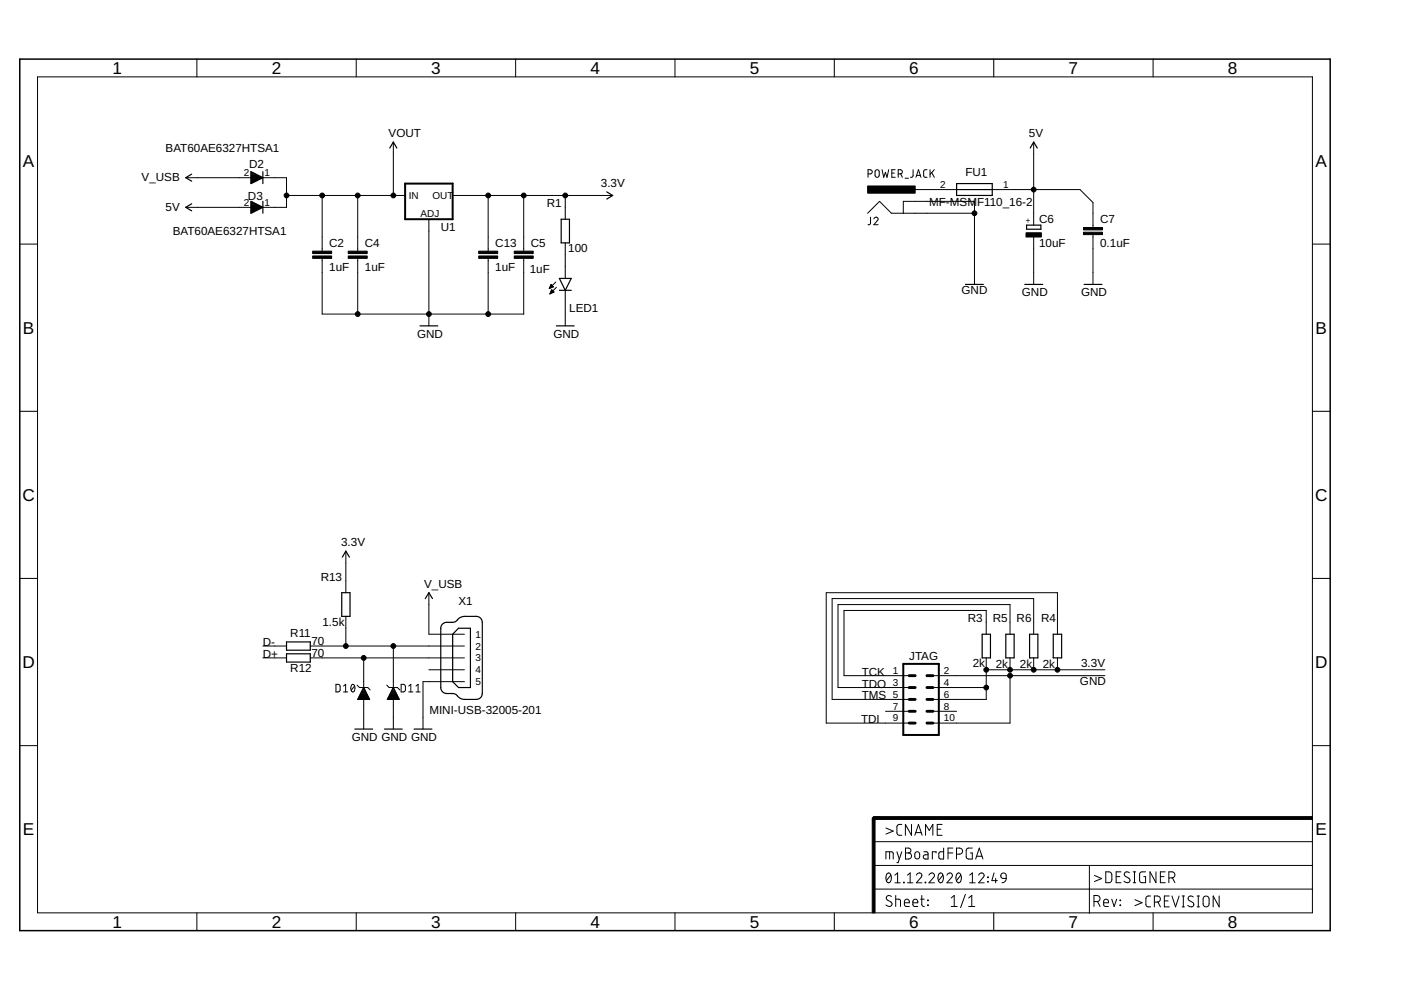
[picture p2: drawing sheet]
<svg xmlns="http://www.w3.org/2000/svg" width="297mm" height="210mm" viewBox="0 0 297 210" stroke-linecap="round" stroke-linejoin="round" font-family="sans-serif">
<g fill="none" stroke="#000" stroke-width=".21">
<path d="M8 16.3h270.3v177.2h-270.3zM41.7 12.5v3.8M75.5 12.5v3.8M109.3 12.5v3.8M143.1 12.5v3.8M176.9 12.5v3.8M210.7 12.5v3.8M244.5 12.5v3.8M39.4 37.7h13.8M55.7 37.7h5v6.3h-5M83.4 30.1v11.3M184 36.9h.5a.44 .44 0 0 0 .4-.5 .44 .44 0 0 0-.4-.4h-.5v1.6"/>
<path d="M185.7 36.1l.3-.1 .3 .1 .1 1a.44 .44 0 0 1-.4 .5 .44 .44 0 0 1-.5-.5zM187 36l.4 1.6 .3-1.1 .4 1.1 .3-1.6M189.1 36.7h.5M189.8 36h-.7v1.6h.7M190.4 36.9h.5a.44 .44 0 0 0 .4-.5 .44 .44 0 0 0-.4-.4h-.5v1.6M191 36.9l.3 .7M191.9 37.8h.7M193.6 36v1.4l-.6 .2M194.2 37.6l.5-1.6 .6 1.6M194.3 37.2h.8M196.6 36h-.6l-.2 .3 .1 1.1 .1 .2h.6M197.2 36v1.6"/>
<path d="M197.5 36.6l.6 1M198.1 36l-.9 1M219.2 30.1v17.6M4.2 51.8h3.8M39.4 44h13.8M60.7 41.4h25.2M68.3 54.8v11.8h42.7v-11.8M68.3 41.4v11.9M75.8 41.4v11.9M75.8 54.8v11.8M90.9 46.5v22.6M96 41.4h33.9"/>
<path d="M103.5 41.4v11.9M103.5 54.8v11.8M111 41.4v11.9M117.8 59.8l-1.3 1.4M119.8 41.4v5.1M119.8 51.5v7.5M184 45.2l2.5-2.5 2.5 2.5h17.6M184.6 46v1.4l-.6 .2M185.3 46.4a.44 .44 0 0 1 .6-.3 .44 .44 0 0 1 .1 .7l-.7 .8h.9M191.5 45.2v-2.5h15.1v17.6M194 40.2h8.8M210.4 40.2h18.6l2.7 2.7v5.3"/>
<path d="M219.2 50.2v10.1M231.7 49.7v10.6M278.3 51.8h3.7M116.5 61.1h.2M116.5 60.9h.5M116.6 60.8h.7M116.6 62.3h.1M116.6 60.7h.6M116.6 62.1h.4M116.7 60.6h.4M116.7 62h.6M116.8 60.5h.2"/>
<path d="M116.8 61.9h.6M116.8 61.8h.5M116.8 60.3h.1M116.8 60.3l.5 .5-.8 .4zM116.9 61.7h.3M116.9 61.6h.2M117.5 61.9l-.5-.5-.4 .9M117.5 61.9l-.9 .4M118 60.9l-1.4 1.4M119.8 61.6v7.5M4.2 87.2h3.8M278.3 87.2h3.7"/>
<path d="M73.3 116.9v8.8M4.2 122.6h3.8M55.7 137h5M55.7 139.5h5M65.8 137h32.7M65.8 139.5h32.7M73.3 130.7v6.3M77.1 139.5v6.3M83.4 137v8.8M90.9 125.7v8.8h7.6M209.1 139.5v8.8h-11.3M209.1 134.5v-5.1h-30.2v13.9h13.9"/>
<path d="M214.1 134.5v-6.3h-36.4v17.6h15.1M214.1 139.5v2.5M219.2 134.5v-7.6h-42.8v21.4h16.4M219.2 139.5v2.5M224.2 134.5v-8.8h-49v27.6h17.6M224.2 139.5v2.5M278.3 122.6h3.7M4.2 158.1h3.8M71.2 145.1h.6l.3 .3v1l-.3 .3h-.6zM72.8 146.7h.9M72.8 145.5l.5-.4v1.6M74.6 145.2l.2-.1a.95 .95 0 0 1 0 1.6 1 1 0 0 1-.2-1.5z"/>
<path d="M75.2 145.5l-.7 .8M75.7 145.3l.5 .5h1.8l.5 .5M77.1 148.3v6.3M82 145.3l.5 .5h1.8l.5 .5M83.4 148.3v6.3M85 145.1h.7l.2 .3 .1 .9-.3 .4h-.7zM86.7 146.7h.8M86.7 145.5l.4-.4v1.6M88.2 146.7h.9M88.2 145.5l.4-.4v1.6M90.9 142h7.6M98.5 144.5h-8.8v10.1"/>
<path d="M187.7 150.8h5.1M197.8 145.8h11.3M197.8 150.8h5M197.8 143.3h36.5M209.1 142h25.2M214.1 143.3v10h-16.3M278.3 158.1h3.7M185.2 178.5h93.1M187.8 175.6l1.6 .6-1.6 .6M191.2 174.8h-.7l-.3 .5 .1 1.6 .2 .2h.7M192 179.8h.6a.52 .52 0 0 1 .5 .5 .52 .52 0 0 1-.5 .5 .65 .65 0 0 1 .7 .7 .65 .65 0 0 1-.7 .6h-.6zM193.3 174.8v2.3l-1.3-2.3v2.3"/>
<path d="M194 177.1l.7-2.3 .8 2.3M194.2 176.5h1.1M196.2 177.1v-2.3l.8 1.3 .8-1.3v2.3M198.7 175.8h.8M199.7 174.8h-1v2.3h1M200.1 179.8v2.3h-.8l-.2-.2v-1.1l.2-.2h.8M202 179.8h-1v2.3M206.1 179.8l-.9 .1-.3 .2v1.5l.2 .4 1 .1v-1.3h-.4M41.7 193.5v3.8M75.5 193.5v3.8M109.3 193.5v3.8M143.1 193.5v3.8"/>
<path d="M176.9 193.5v3.8M185.2 188.5h93.1M185.2 183.5h93.1M187.8 182.1v-1.5l1.5 .1 .1 1.4M188.1 185.2l.1-.1a.88 .88 0 0 1 .8 1.3l-.1 .2a.51 .51 0 0 1-.5 .6 .51 .51 0 0 1-.5-.6v-.7zM188.6 180.6v1.5M188.9 185.5l-1 1.2M189 190.1a.58 .58 0 0 0-.9-.1 .58 .58 0 0 0 .1 .8l.7 .4a.58 .58 0 0 1 0 .9 .58 .58 0 0 1-.8-.1l-.3-.1M189.7 187.2h1.2M189.7 185.5l.6-.4v2.1M189.9 190.6l.8 .1 .2 .2v1.3M189.9 189.9v2.3"/>
<path d="M190.2 180.6l.5 1.5M191.2 180.6l-.8 2.3h-.2M191.6 187l.1 .2zM191.7 191.4h1.1a.54 .54 0 0 0-.4-.7 .54 .54 0 0 0-.7 .5l.2 .9 .9 .1M192 180.8h.6M192.4 187.2h1.1M192.4 185.5l.6-.4v2.1M193.5 191.4h1.1a.54 .54 0 0 0-.4-.7 .54 .54 0 0 0-.7 .5l.2 .9 .9 .1M194.1 180.8l.5-.2a.86 .86 0 0 1 0 1.5h-.4l-.2-.3zM194.3 185.5a.58 .58 0 0 1 .8-.4 .58 .58 0 0 1 .2 .9l-1 1.2h1.2M195.2 190.6h.8M195.4 189.9v1.9l.2 .3 .4 .1"/>
<path d="M195.9 180.6h.6l.2 .2 .1 1.3h-.6a.46 .46 0 0 1-.5-.4 .46 .46 0 0 1 .5-.5h.6M196.2 187l.1 .2zM196.7 190.8l.1 .2zM196.7 191.9l.1 .1zM197 185.5a.58 .58 0 0 1 .8-.4 .58 .58 0 0 1 .2 .9l-1 1.2h1.1M198.5 180.8v-.2h-.8v1.5M199.1 185.2l.2-.1a.86 .86 0 0 1 .7 1.3 .59 .59 0 0 1-.6 .8 .59 .59 0 0 1-.5-.8v-.5zM199.9 185.5l-.9 1.2M200.8 185.5a.58 .58 0 0 1 .8-.4 .58 .58 0 0 1 .2 .9l-1 1.2h1.1M201 180.8h1M201.7 192.2h1.2M201.7 190.4l.6-.5v2.3"/>
<path d="M202.8 181.1h.6a.65 .65 0 0 0 .7-.6 .65 .65 0 0 0-.7-.7h-.6v2.3M202.9 185.2l.2-.1a.86 .86 0 0 1 .7 1.3 .59 .59 0 0 1-.5 .8 .59 .59 0 0 1-.6-.8v-.5zM203.7 185.5l-.9 1.2M204.7 189.6l-1 2.8M205.4 192.2h1.3M205.4 190.4l.6-.5v2.3M205.6 187.2h1.2M205.6 185.5l.6-.4v2.1M206.9 182.1l.7-2.3 .8 2.3M207.1 181.5h1.1M207.5 185.5a.57 .57 0 0 1 .8-.4 .57 .57 0 0 1 .2 .9l-1 1.2h1.2M209.4 185.9l.1 .2z"/>
<path d="M209.4 186.9l.1 .1zM210.7 193.5v3.8M210.8 185.1l-.5 1.6h1.2M211.1 186.2v1M212.3 185.3l.4-.2 .5 .2 .1 .9-1-.1-.1-.3zM213.3 186.2l-.2 .7-.7 .3M231 183.5v10.2M231.9 191.2h.7a.65 .65 0 0 0 .6-.7 .65 .65 0 0 0-.6-.6h-.7v2.3M232.1 185.6l1.5 .7-1.5 .6M232.7 191.2l.5 1M234 191.4h1a.53 .53 0 0 0-.3-.7 .53 .53 0 0 0-.7 .5l.1 .9 .9 .1M234.4 184.8l.9 .1 .4 .4v1.2l-.1 .4-.3 .2-.9 .1z"/>
<path d="M235.7 190.6l.5 1.6 .5-1.6M236.6 185.9h.8M237.5 191.9l.1 .1zM237.5 190.8l.1 .2zM237.7 184.8h-1.1v2.4h1.1M239.5 185a.58 .58 0 0 0-.9-.1 .58 .58 0 0 0 0 .9l.7 .4a.53 .53 0 0 1 .2 .7 .53 .53 0 0 1-.7 .2l-.5-.3M240.3 184.8h.5M240.3 187.2h.5M240.5 184.8v2.4M240.6 190.8l1.5 .6-1.5 .6M242.9 184.8l-1 .1-.3 .3v1.6l.4 .3 .9 .1v-1.3h-.4M244 190h-.7l-.3 .5v1.6l.3 .2h.7"/>
<path d="M244.5 193.5v3.8M244.8 191.3a1.14 1.14 0 0 0 1.1-.3v-.8a1.14 1.14 0 0 0-1.1-.2v2.3M245.1 184.8v2.4l-1.3-2.4v2.4M245.5 191.3l.5 1M246 185.9h.8M246.9 191h.7M247.1 184.8h-1.1v2.4h1.1M247.8 186.1h.7a.65 .65 0 0 0 .6-.6 .65 .65 0 0 0-.6-.7h-.7v2.4M247.9 190h-1v2.3h1M248.5 190l.7 2.3 .8-2.3M248.6 186.1l.5 1.1M250.6 192.3h.5"/>
<path d="M250.6 190h.5M250.9 190v2.3M253 190.2a.58 .58 0 0 0-.9-.1 .58 .58 0 0 0 .1 .8l.7 .4a.58 .58 0 0 1 0 .9 .58 .58 0 0 1-.8-.1l-.3-.1M253.8 192.3h.5M253.8 190h.5M254.1 190v2.3M255.2 190.2a.64 .64 0 0 1 .7-.2 .64 .64 0 0 1 .4 .6v1a.63 .63 0 0 1-.6 .7 .63 .63 0 0 1-.6-.7zM258.5 190v2.3l-1.3-2.3v2.3"/>
</g>
<g fill="#000" stroke="#000" stroke-width=".21">
<path d="M184 39.4h10v1.6h-10zM66.3 54.3h4v.5h-4zM66.3 53.3h4v.5h-4zM73.8 54.3h4.1v.5h-4.1zM73.8 53.3h4.1v.5h-4.1zM101.5 54.3h4v.5h-4zM101.5 53.3h4v.5h-4zM109 54.3h4.1v.5h-4.1zM109 53.3h4.1v.5h-4.1zM217.5 49.4h3.3v.8h-3.3zM229.7 49.2h4v.5h-4zM229.7 48.2h4v.5h-4z"/>
<path d="M184.9 173.4h.6v20.1h-.6zM185.2 173.1h93.1v.6h-93.1z"/>
</g>
<g fill="none" stroke="#000" stroke-width=".25">
<path d="M40.6 36.9l-1.2 .8 1.2 .7M53.2 36.4l2.5 1.3-2.5 1.2zM53.2 38.7h.4M53.2 38.5h.9M53.2 38.3h1.3M53.2 38.1h1.7M53.2 37.8h2.2M53.2 37.6h2.4M53.2 37.4h2M53.2 37.2h1.6M53.2 37h1.1M53.2 36.7h.7"/>
<path d="M53.2 36.5h.2M55.7 36.4v2.5M82.6 31.4l.8-1.3 .7 1.3M202.8 38.9h7.6v2.5h-7.6zM218.4 31.4l.8-1.3 .7 1.3M40.6 43.2l-1.2 .8 1.2 .7M53.2 42.7l2.5 1.3-2.5 1.2zM53.2 45.1h.3M53.2 44.9h.7M53.2 44.6h1.1M53.2 44.4h1.6M53.2 44.2h2"/>
<path d="M53.2 44h2.5M53.2 43.8h2.2M53.2 43.6h1.7M53.2 43.3h1.3M53.2 43.1h.8M53.2 42.9h.4M55.7 42.7v2.5M118.6 59h2.5l-1.3 2.6zM119 46.5h1.7v5h-1.7zM128.7 40.7l1.2 .7-1.2 .8M202.8 40.2h7.6M217.7 47.7h3v.9h-3z"/>
<path d="M89 69.1h3.8M118 69.1h3.7M118.6 61.6h2.5M204.7 60.3h3.8M217.3 60.3h3.8M229.8 60.3h3.8M72.6 118.1l.7-1.2 .8 1.2M60.7 136.1h5.1v1.8h-5.1zM60.7 138.6h5.1v1.8h-5.1zM72.5 125.7h1.7v5h-1.7zM90.2 126.9l.7-1.2 .8 1.2M93.7 132.4l.2-.2a2.38 2.38 0 0 1 2.1-.2l.5-.2 1-.8 1-.3 3 .1 .6 .6 .2 .6v15l-.2 .6-.3 .4-.5 .3h-2.8l-1-.3-.7-.7a2.49 2.49 0 0 0-2.1-.3l-.8-.2-.3-.5-.1-.5v-12.6z"/>
<path d="M97.2 133.2h2.5v12.6h-2.5l-1.2-1.3v-10zM208.2 134.5h1.8v5h-1.8zM213.3 134.5h1.7v5h-1.7zM218.3 134.5h1.7v5h-1.7zM223.3 134.5h1.8v5h-1.8zM75.2 154.6h3.8M75.9 148.1h2.4M76.1 147.9h2.1M76.2 147.7h1.8M76.3 147.4h1.6M76.4 147.2h1.4M76.5 147h1.2"/>
<path d="M76.6 146.8h1M76.7 146.6h.8M76.8 146.3h.6M76.9 146.1h.4M77 145.9h.2M77.1 145.8l1.3 2.5h-2.6zM81.5 154.6h3.8M82.2 148.1h2.4M82.3 147.9h2.2M82.4 147.7h1.9M82.5 147.4h1.7M82.7 147.2h1.4"/>
<path d="M82.8 147h1.2M82.9 146.8h1M83 146.6h.8M83.1 146.3h.6M83.2 146.1h.4M83.3 145.9h.2M83.4 145.8l1.2 2.5h-2.5zM87.8 154.6h3.8"/>
</g>
<path d="M85.9 38.9h10.1v7.6h-10.1zM191.5 140.8h7.6v15h-7.6z" fill="none" stroke="#000" stroke-width=".42"/>
<path d="M192.8 148.3h1.2M192.8 150.8h1.2M192.8 153.3h1.2M192.8 143.3h1.2M192.8 145.8h1.2M196.5 148.3h1.3M196.5 150.8h1.3M196.5 153.3h1.3M196.5 143.3h1.3M196.5 145.8h1.3M186.5 173.4h-1.3v1.3" fill="none" stroke="#000" stroke-width=".61"/>
<path d="M4.2 12.5h277.8v184.8h-277.8z" fill="none" stroke="#000" stroke-width=".32"/>
<g fill="#000" stroke="#000" stroke-width=".21">
<circle cx="60.7" cy="41.4" r=".51"/>
<circle cx="68.3" cy="41.4" r=".51"/>
<circle cx="75.8" cy="41.4" r=".51"/>
<circle cx="83.4" cy="41.4" r=".51"/>
<circle cx="103.5" cy="41.4" r=".51"/>
<circle cx="111" cy="41.4" r=".51"/>
<circle cx="119.8" cy="41.4" r=".51"/>
<circle cx="206.6" cy="45.2" r=".51"/>
<circle cx="219.2" cy="40.2" r=".51"/>
<circle cx="75.8" cy="66.6" r=".51"/>
<circle cx="90.9" cy="66.6" r=".51"/>
<circle cx="103.5" cy="66.6" r=".51"/>
<circle cx="73.3" cy="137" r=".51"/>
<circle cx="77.1" cy="139.5" r=".51"/>
<circle cx="83.4" cy="137" r=".51"/>
<circle cx="209.1" cy="145.8" r=".51"/>
<circle cx="209.1" cy="142" r=".51"/>
<circle cx="214.1" cy="143.3" r=".51"/>
<circle cx="214.1" cy="142" r=".51"/>
<circle cx="219.2" cy="142" r=".51"/>
<circle cx="224.2" cy="142" r=".51"/>
</g>
<g font-size="3.6">
<text x="23.8" y="15.7">1</text>
<text x="57.6" y="15.7">2</text>
<text x="91.4" y="15.7">3</text>
<text x="125.2" y="15.7">4</text>
<text x="159" y="15.7">5</text>
<text x="192.8" y="15.7">6</text>
<text x="226.6" y="15.7">7</text>
<text x="260.3" y="15.7">8</text>
<text x="4.9" y="35.3">A</text>
<text x="278.9" y="35.3">A</text>
<text x="4.9" y="70.8">B</text>
<text x="278.9" y="70.8">B</text>
<text x="4.8" y="106.2">C</text>
<text x="278.8" y="106.2">C</text>
<text x="4.8" y="141.7">D</text>
<text x="278.8" y="141.7">D</text>
<text x="4.9" y="177.1">E</text>
<text x="278.9" y="177.1">E</text>
<text x="23.8" y="196.7">1</text>
<text x="57.6" y="196.7">2</text>
<text x="91.4" y="196.7">3</text>
<text x="125.2" y="196.7">4</text>
<text x="159" y="196.7">5</text>
<text x="192.8" y="196.7">6</text>
<text x="226.6" y="196.7">7</text>
<text x="260.3" y="196.7">8</text>
</g>
<g font-size="2.5">
<text x="82.4" y="29.1">VOUT</text>
<text x="218.2" y="29.1">5V</text>
<text x="35.1" y="32.3">BAT60AE6327HTSA1</text>
<text x="52.8" y="35.5">D2</text>
<text x="30" y="38.4">V_USB</text>
<text x="127.4" y="39.7">3.3V</text>
<text x="204.7" y="37.3">FU1</text>
<text x="35.1" y="44.7">5V</text>
<text x="52.6" y="42.3">D3</text>
<text x="115.9" y="43.9">R1</text>
<text x="197" y="43.6">MF-MSM</text>
<text x="207.1" y="43.6">F110_16-2</text>
<text x="220.3" y="47.3">C6</text>
<text x="233.3" y="47.4">C7</text>
<text x="36.6" y="49.9">BAT60AE6327HTSA1</text>
<text x="69.8" y="52.4">C2</text>
<text x="77.4" y="52.4">C4</text>
<text x="93.4" y="49">U1</text>
<text x="105" y="52.4">C13</text>
<text x="112.6" y="52.4">C5</text>
<text x="120.5" y="53.5">100</text>
<text x="220.3" y="52.3">10uF</text>
<text x="233.3" y="52.4">0.1uF</text>
<text x="69.8" y="57.4">1uF</text>
<text x="77.4" y="57.4">1uF</text>
<text x="105" y="57.4">1uF</text>
<text x="112.3" y="57.9">1uF</text>
<text x="203.9" y="62.3">GND</text>
<text x="216.7" y="62.8">GND</text>
<text x="229.2" y="62.8">GND</text>
<text x="88.4" y="71.6">GND</text>
<text x="117.3" y="71.6">GND</text>
<text x="120.7" y="66.1">LED1</text>
<text x="72.3" y="115.9">3.3V</text>
<text x="68" y="123.1">R13</text>
<text x="89.9" y="124.7">V_USB</text>
<text x="97.2" y="128.2">X1</text>
<text x="205.2" y="131.9">R3</text>
<text x="210.5" y="131.9">R5</text>
<text x="215.6" y="131.9">R6</text>
<text x="220.8" y="131.9">R4</text>
<text x="55.7" y="137">D-</text>
<text x="61.5" y="135">R11</text>
<text x="66" y="136.7">70</text>
<text x="68.4" y="132.7">1.5k</text>
<text x="55.7" y="139.5">D+</text>
<text x="61.5" y="142.5">R12</text>
<text x="66" y="139.2">70</text>
<text x="182.7" y="143.3">TCK</text>
<text x="192.8" y="140">JTAG</text>
<text x="206.2" y="141.5">2k</text>
<text x="211.1" y="141.6">2k</text>
<text x="216.2" y="141.6">2k</text>
<text x="221.1" y="141.6">2k</text>
<text x="229.2" y="141.5">3.3V</text>
<text x="182.7" y="145.8">TDO</text>
<text x="182.7" y="148.3">TMS</text>
<text x="229" y="145.3">GND</text>
<text x="91" y="151.3">MINI-USB-32005-201</text>
<text x="182.6" y="153.2">TDI</text>
<text x="74.6" y="157.1">GND GND GND</text>
</g>
<g font-size="2.1">
<text x="51.7" y="37.3">2</text>
<text x="56.1" y="37.3">1</text>
<text x="199.3" y="39.8">2</text>
<text x="212.7" y="39.8">1</text>
<text x="51.7" y="43.6">2</text>
<text x="56.1" y="43.6">1</text>
<text x="86.7" y="42.2">IN</text>
<text x="89.2" y="46">ADJ</text>
<text x="91.7" y="42.2">OUT</text>
<text x="100.8" y="135.2">1</text>
<text x="100.8" y="137.7">2</text>
<text x="100.8" y="140.2">3</text>
<text x="100.8" y="142.8">4</text>
<text x="189.3" y="142.9">1</text>
<text x="200.1" y="142.9">2</text>
<text x="100.8" y="145.3">5</text>
<text x="189.3" y="147.9">5</text>
<text x="189.3" y="145.4">3</text>
<text x="200.1" y="147.9">6</text>
<text x="200.1" y="145.4">4</text>
<text x="189.3" y="153">9</text>
<text x="189.3" y="150.5">7</text>
<text x="200.1" y="153">10</text>
<text x="200.1" y="150.5">8</text>
</g>
<text font-size="1.8" x="218.6" y="47.3" transform="rotate(-90 218.6 47.3)">+</text>
</svg>
